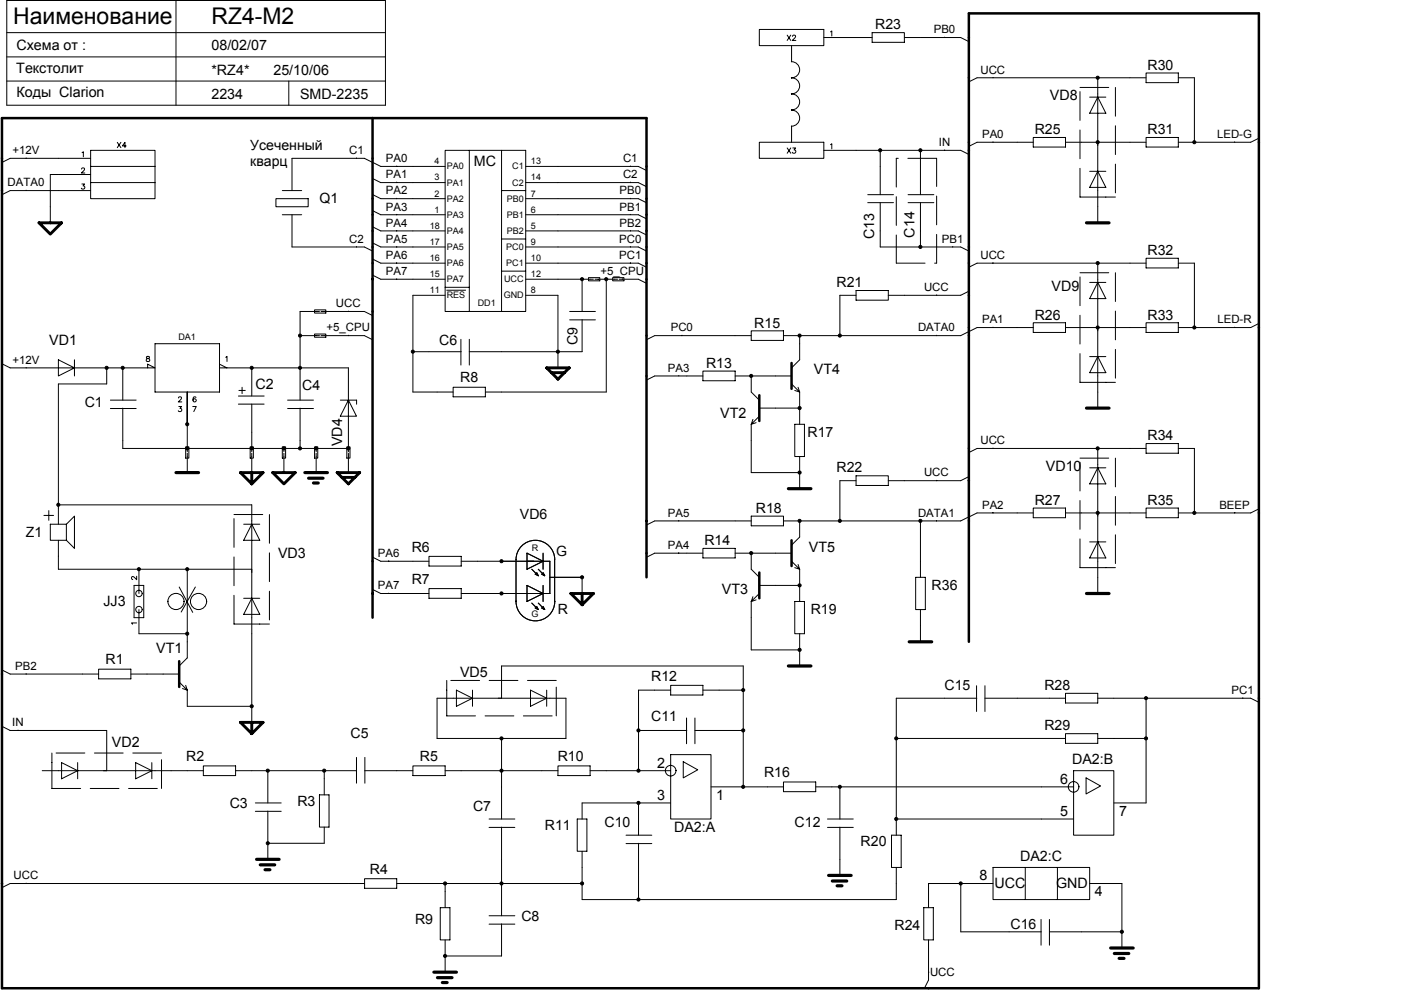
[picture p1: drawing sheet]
<svg xmlns="http://www.w3.org/2000/svg" width="297mm" height="210mm" viewBox="0 0 297 210" stroke-linecap="round" stroke-linejoin="round" font-family="sans-serif">
<g fill="none" stroke="#000" stroke-width=".21">
<path d="M1.4 .1h80.3v22.2h-80.3zM1.4 17.2h80.3M1.4 12.1h80.3M1.4 6.9h80.3M37.3 .1v22.2M61.2 17.2v5.1M161 6.2h13.7v3.5h-13.7zM166.9 7.5l.8 1.1M167.7 7.5l-.8 1.1M167.8 19.9a1.71 1.71 0 0 1 1.7 1.7 1.71 1.71 0 0 1-1.7 1.7 1.71 1.71 0 0 1 1.7 1.7 1.71 1.71 0 0 1-1.7 1.8v3.4M167.8 9.7v3.4a1.71 1.71 0 0 1 1.7 1.7 1.71 1.71 0 0 1-1.7 1.7 1.71 1.71 0 0 1 1.7 1.7 1.71 1.71 0 0 1-1.7 1.7M168 7.7l.3-.2 .4 .2-.2 .3-.5 .6h.7"/>
<path d="M174.7 8h10.2M176.1 6.8l.3-.2v1M184.9 6.9h6.8v2.1h-6.8zM200.3 7.9l-8.6 .1M200.3 8h3.4l1.7 .8M210.5 16.4v.1M232.7 16.5v30.7M243 15.5h6.8v2h-6.8zM243 16.5h-35.8l-1.8 .9M249.8 16.5h3.4v13.7M5.5 33.5v.1M17.3 35.9l.2-.3 .4 .2-.1 .4-.6 .5h.8"/>
<path d="M17.4 39h.5l-.3 .4a.37 .37 0 0 1 .3 .6 .37 .37 0 0 1-.7-.1M17.4 32.4l.3-.2v1.1M19.2 31.9h13.7v10.2h-13.7zM19.2 33.6h-17l-1.8 .8M19.2 37h-8.5v10.2M19.2 38.7h13.7M19.2 35.3h13.7M24.9 30.2l.7 1.1M25.6 30.2l-.7 1.1M26.8 30.9h-.9l.6-.7v1.1M75.6 33.5v.1M79 37.8l1.7 .9h13.7"/>
<path d="M84.1 35.2v.1M84.1 38.6v.1M94.4 31.9h17.1v34.1h-17.1zM94.4 35.3h-13.7l-3.4-1.7h-15.4v6.8M99.5 31.9v34.1M106.3 31.9v34.1M111.5 38.7h23.8l1.8 .9M133.7 35.2l-22.2 .1M133.7 35.3h1.6l1.8 .9M133.7 38.6v.1M161 30.2h13.7v3.4h-13.7zM166.9 31.4l.8 1.1"/>
<path d="M167.7 31.4l-.8 1.1M168.1 31.4h.6l-.3 .4a.38 .38 0 0 1 .2 .6 .38 .38 0 0 1-.6-.1M174.7 31.9h29l1.7 .8M176.1 30.7l.3-.2v1.1M186.6 31.9v9.4M195.2 31.9v9.4M200.3 31.8v.1M210.5 30.1v.1M219.1 29.1h6.8v2.1h-6.8zM219.1 30.2h-11.9l-1.8 .8M225.9 30.2h17.1M231 20.6h3.5"/>
<path d="M231 36.3h3.5M232.7 20.6l1.8 3.4h-3.5zM232.7 36.3l1.8 3.4h-3.5zM243 29.1h6.8v2.1h-6.8zM261.8 30.1v.1M266.9 29.3l-1.7 .9h-15.4M5.5 40.3v.1M19.2 40.4h-17l-1.8 .9M58.5 42.1h6.8v1.7h-6.8zM59.9 45.5h4.1M59.9 40.4h4.1M61.9 45.5v6.9h15.4l1.7 .8"/>
<path d="M75.6 52.3v.1M79 58.3l1.7 .9h13.7M79 54.9l1.7 .9h13.7M79 51.5l1.7 .9h13.7M79 48.1l1.7 .9h13.7M79 44.7l1.7 .8h13.7M79 41.3l1.7 .8h13.7M84.1 42v.1M84.1 45.4v.1M84.1 48.9v.1M84.1 52.3v.1M84.1 55.7v.1"/>
<path d="M84.1 59.1v.1M106.3 40.4h5.2M106.3 57.5h5.2M106.3 50.7h5.2M111.5 59.2h14.3M111.5 52.4h23.8l1.8 .8M111.5 49h23.8l1.8 .8M111.5 42.1h23.8l1.8 .9M111.5 55.8h23.8l1.8 .9M123.4 59.2v6.8M124.8 58.9h2.4v.6h-2.4zM126.2 59.2h4.7"/>
<path d="M128.5 59.2v23.9h-25.6M129.9 58.9h2.4v.6h-2.4zM131.3 59.2h4l1.8 .9M131.9 59.1v.1M133.7 45.4l-22.2 .1M133.7 45.5h1.6l1.8 .9M133.7 42v.1M133.7 48.9v.1M133.7 52.3v.1M133.7 55.7v.1M184 41.3h5.4M184 43h5.4"/>
<path d="M186.6 43v9.4h17.1l1.7 .8M192.5 41.3h5.5M192.5 43h5.5M195.2 43v9.4M202 52.3v.1M210.5 55.7v.1M231 59.9h3.5M232.7 55.8v30.7M232.7 59.9l1.8 3.4h-3.5zM243 54.8h6.8v2h-6.8zM243 55.8h-35.8l-1.8 .9M249.8 55.8h3.4v13.6"/>
<path d="M.4 77.1l1.8 .9h23.8M5.5 77.9v.1M12.4 76.3l3.4 1.7-3.4 1.7zM15.8 76.3v3.4M22.6 78v3.4h-10.2v29.7M26 78h6.9l-1.6-.8v.8M26 78v6.8M31.1 75.6v.3a.45 .45 0 0 1 .5 .2 .45 .45 0 0 1 0 .5h-.6v-.4l.7-.4-.1-.2zM32.9 72.9h13.6v10.2h-13.6zM47.9 75.8l.2-.2v1M48.1 78l-1.6-.8v.8h6.9M53.4 78v6"/>
<path d="M53.4 78h20.5v17.8M63.6 71.2h4.1M66.7 70.8h2.4v.7h-2.4zM66.7 65.7h2.4v.7h-2.4zM67.7 66h-4.1v18.8M68.1 71.2h9.2l1.7 .8M68.1 66h9.2l1.7 .9M73.9 66h.1M73.9 71.1v.1M87.5 74.6h10.3M94.4 62.6h-6.9v20.5h8.6M94.4 60.9h5.1"/>
<path d="M94.7 61.5h4M97.7 71.9v5.5M99.5 71.9v5.5M111.5 62.6h6.8v15.4M120.8 66h5.4M120.8 67.8h5.4M123.4 67.8v6.8h-23.9M143.9 79.6v.1M144.6 71.1v.1M149 78.7h6.9v2h-6.9zM149 79.7h-10.2l-1.7 .9M155.9 79.7h11.9"/>
<path d="M159.3 70.1h6.8v2.1h-6.8zM159.3 71.2h-20.5l-1.7 .8M159.3 79.7v3.4l1.7 1.7M169.5 71.2v5.1l-1.7 1.7M181.5 61.6h6.8v2h-6.8zM181.5 62.6h-3.4v8.6M198.6 62.5v.1M198.6 71.1v.1M205.4 70.3l-1.7 .9h-37.6M205.4 61.7l-1.7 .9h-15.4M210.5 69.4h.1M219.1 68.4h6.8v2.1h-6.8z"/>
<path d="M219.1 69.4h-11.9l-1.8 .9M225.9 69.4h17.1M231 75.6h3.5M232.7 75.6l1.8 3.4h-3.5zM243 68.4h6.8v2.1h-6.8zM261.8 69.4h.1M266.9 68.6l-1.7 .8h-15.4M23.4 86.6h5.5M23.4 84.8h5.5M26 86.5v8.6h47.9M37.8 84.4l.3-.3 .4 .2-.2 .4-.5 .5h.7M37.9 86.2h.6l-.3 .4a.37 .37 0 0 1 .2 .6 .37 .37 0 0 1-.6-.1"/>
<path d="M39.4 94.7h.6v2.4h-.6zM39.7 83.1v12.7M39.7 96.1v4.1M40.9 86.2h.7l-.5 1.1M41.5 84.3v-.1a.5 .5 0 0 0-.6 .4 .5 .5 0 0 0 .5 .6 .34 .34 0 0 0 0-.6 .34 .34 0 0 0-.5 .3M50.5 85.7h5.5M50.5 84h5.5M50.6 82.8h1.4M51.3 82.1v1.4M53 94.7h.7v2.4h-.7zM53.4 85.7v10.1M53.4 96.1v4.1"/>
<path d="M59.9 94.7h.7v2.4h-.7zM60.2 95.1v.7M60.2 96.1v4.1M61 86.6h5.5M61 84.8h5.5M63.6 86.5v8.6M66.7 94.7h.7v2.4h-.7zM67 95.1v.7M67 96.1v4.1M72.2 84.8h3.4v.9M73.5 94.7h.7v2.4h-.7zM73.9 84.8l1.7 3.4h-3.4z"/>
<path d="M73.9 96.1v4.1M96.1 82.1h6.8v2h-6.8zM159.3 90v10.2h10.2M159.6 88.9l-.3 1.1M160.3 89.6l-1 .4M161 86.5h8.5M161 88.2l-1.7 1.8M167.8 81.4l1.7 1.7M168.5 90h2.1v6.8h-2.1zM168.5 82.8l1 .3M169.2 82.1l.3 1M169.5 83.1v6.9"/>
<path d="M169.5 96.8v6.8M210.5 95v.1M231 99.2h3.5M232.7 95.1v30.7M232.7 99.2l1.8 3.4h-3.5zM243 94h6.8v2.1h-6.8zM243 95.1h-35.8l-1.8 .8M249.8 95.1h3.4v13.7M9.3 109.3h2.1M10.3 108.3v2M10.7 111.1h3.4v3.5h-3.4zM12.4 114.6v6.1h41"/>
<path d="M12.4 107h41v46.2M14.1 111.1l1.7-1.7v6.9l-1.7-1.7M51.7 111.1h3.4M53.4 111.1l1.7 3.5h-3.4zM79 118.1l1.7 .9h1.7M82.4 118.9l8.5 .1M90.9 118h6.9v2h-6.9zM97.8 119h18.8v6.8h-1.4M109.4 118.6a4.1 4.1 0 0 1 4.1-4 4.1 4.1 0 0 1 4.1 4M109.4 118.7v8.8a4.1 4.1 0 0 0 4.1 4.1 4.1 4.1 0 0 0 4.1-4.1v-8.8M111.7 117.3l3.4 1.7-3.4 1.7zM115.1 117.3v3.4"/>
<path d="M143.9 110.4h.1M143.9 117.2v.1M149 116.3h6.9v2h-6.9zM149 117.3h-10.2l-1.7 .9M155.9 117.3h11.9M159.3 109.4h6.8v2.1h-6.8zM159.3 110.4h-20.5l-1.7 .9M159.3 117.3v3.4l1.7 1.7M167.8 119l1.7 1.7M169.2 119.7l.3 1M169.5 110.4v3.5l-1.7 1.7M181.5 100.9h6.8v2h-6.8z"/>
<path d="M181.5 101.9h-3.4v8.5M195.2 110.4v12M198.6 101.8v.1M198.6 110.4h.1M205.4 109.6l-1.7 .8h-37.6M205.4 101l-1.7 .9h-15.4M210.5 108.6v.2M219.1 107.7h6.8v2.1h-6.8zM219.1 108.8h-11.9l-1.8 .8M225.9 108.8h17.1M231 114.9h3.5M232.7 114.9l1.8 3.4h-3.5z"/>
<path d="M243 107.7h6.8v2.1h-6.8zM261.8 108.6v.2M266.9 107.9l-1.7 .9h-15.4M28.4 124.1h2.1v6.9h-2.1zM29 132.1h-1.1l.2 .3M29 122.2v.7l-.5-.5-.4-.2-.2 .5 .2 .2M29.5 129.2v5.2h10.2M29.5 120.7v5.1M39.7 120.7v18.8l-1.7 1.7M51.7 126.9h3.4M53.4 126.9l1.7 3.4h-3.4zM79 125l1.7 .8h10.2"/>
<path d="M82.4 125.8h.1M90.9 124.8h6.9v2.1h-6.9zM97.8 125.8h17.3M111.7 124.1l3.4 1.7-3.4 1.7zM112.8 127.9l1.3 1.3M112.8 120.7l1.3 1.4M113.5 128.9l.6 .3M113.5 121.7l.6 .4M113.8 128.6l.3 .6M113.8 121.4l.3 .7M114.1 127.9l1.4 1.3M114.1 120.7l1.4 1.4"/>
<path d="M114.8 128.9l.7 .3M114.8 121.7l.7 .4M115.1 124.1v3.4M115.1 128.6l.4 .6M115.1 121.4l.4 .7M116.6 122.4h6.8v3.4M159.3 127.5v10.3h10.2M159.6 126.5l-.3 1M160.3 127.2l-1 .3M161 124.1h8.5M161 125.8l-1.7 1.7M168.5 127.5h2.1v6.9h-2.1z"/>
<path d="M168.5 120.4l1 .3M169.5 120.7v6.8M169.5 134.4v6.8M194.1 122.4h2.1v6.8h-2.1zM195.2 129.2v6.9M.4 154l1.8 .9h20.4v8.5M.4 142l1.8 .9h18.7M3.8 154.8v.1M5.5 142.8v.1M20.9 141.9h6.8v2h-6.8zM27.7 142.9h10.3M38 144.6l1.7 1.7"/>
<path d="M38.7 146l1 .3M39.4 145.3l.3 1M39.7 146.3v3.5h13.7M92.7 148h27.3v8.6h-27.3zM96.8 146.3l3.4 1.7-3.4 1.8zM100.2 146.3v3.5M106.3 148v-6.8h51.3v25.6M106.3 156.6v17.1M112.5 146.3l3.4 1.7-3.4 1.8zM115.9 146.3v3.5M135.4 154.9h10.2M142.2 145.3h6.8v2.1h-6.8z"/>
<path d="M142.2 160h8.5v13.7h-8.5zM142.2 146.3h-6.8v17.1M145.6 152.2v5.5M147.3 154.9h10.3M147.3 152.2v5.5M149 146.3h8.6M190 156.6h35.9M207 145.4v5.5M207.1 148h-17.1v29.1M208.8 148h17.1M208.8 145.4v5.5M225.9 147h6.8v2.1h-6.8z"/>
<path d="M225.9 155.6h6.8v2h-6.8zM232.7 148h32.5l1.7 .9M232.7 156.6h10.3M243 148v22.2h-6.8M263.5 148h.1M9 163.4h34.1M13.1 161.7l3.4 1.7-3.4 1.7zM16.5 161.7v3.4M28.8 161.7l3.4 1.7-3.4 1.7zM32.2 161.7v3.4M43.1 162.4h6.9v2h-6.9zM50 163.4h25.6"/>
<path d="M54.1 170.2h5.5M54.1 172h5.5M56.8 163.4v6.8M56.8 172v10.2M67.7 168.5h2.1v6.9h-2.1zM68.7 163.4v5.1M68.7 175.4v3.4h-11.9M75.6 160.6v5.5M77.3 163.4h10.2M77.4 160.6v5.5M87.5 162.4h6.9v2h-6.9zM94.4 163.4h23.9"/>
<path d="M103.7 175.4h5.5M103.7 173.7h5.5M106.3 175.4v18.8M118.3 162.4h6.8v2h-6.8zM122.4 173.7h2v6.8h-2zM125.1 163.4h17.1M132.7 177.1h5.5M132.7 178.9h5.5M135.4 170.2v6.9M135.4 178.8v11.9M142.2 170.2h-18.8v3.5M144.9 161.5l3 1.7-3 1.7z"/>
<path d="M150.7 166.8h15.4M166.1 165.8h6.8v2.1h-6.8zM172.9 166.8h54.7M175.4 175.4h5.5M175.4 173.7h5.5M178.1 166.8v6.9M178.1 175.4v10.2M189 177.1h2.1v6.8h-2.1zM190 173.7h37.6M227.6 163.4h8.6v13.7h-8.6zM230.3 164.9l3 1.7-3 1.7zM5.5 187.2v.1"/>
<path d="M77.3 186.3h6.8v2h-6.8zM77.3 187.3h-75.1l-1.8 .9M84.1 187.3h39.3M93.3 192.4h2.1v6.9h-2.1zM94.4 187.3v5.1M94.4 199.3v6.8M103.7 195.9h5.5M103.7 194.2h5.5M106.3 195.9v6.8h-11.9M123.4 180.5v10.2h66.6v-6.8M195.9 192.4h2v6.9h-2zM196.9 199.3v8.5l-.9 1.7"/>
<path d="M203.7 187.3v10.3h17.1M210.5 183.9h20.5v6.8h-20.5zM210.5 187.3h-13.6v5.1M217.4 183.9v6.8M220.7 194.9v5.5M222.5 197.6h15.4M222.5 194.9v5.5M224.2 183.9v6.8M231 187.3h6.9v13.7M196.9 206.1h.1"/>
<circle cx="29.5" cy="129.2" r=".68"/>
<circle cx="29.5" cy="125.8" r=".68"/>
<circle cx="37.3" cy="127.5" r="1.72"/>
<circle cx="42.1" cy="127.5" r="1.72"/>
<circle cx="142.2" cy="163.4" r="1.13"/>
<circle cx="227.6" cy="166.8" r="1.13"/>
</g>
<g fill="#000" stroke="#000" stroke-width=".21">
<circle cx="232.7" cy="16.5" r=".33"/>
<circle cx="186.6" cy="31.9" r=".33"/>
<circle cx="195.1" cy="31.9" r=".33"/>
<circle cx="232.7" cy="30.2" r=".33"/>
<circle cx="253.2" cy="30.2" r=".33"/>
<circle cx="123.4" cy="59.2" r=".33"/>
<circle cx="128.5" cy="59.2" r=".33"/>
<circle cx="195.1" cy="52.4" r=".33"/>
<circle cx="232.7" cy="55.8" r=".33"/>
<circle cx="22.6" cy="78" r=".33"/>
<circle cx="26" cy="78" r=".33"/>
<circle cx="53.4" cy="78" r=".33"/>
<circle cx="63.6" cy="71.2" r=".33"/>
<circle cx="63.6" cy="78" r=".33"/>
<circle cx="87.5" cy="74.6" r=".33"/>
<circle cx="118.3" cy="74.6" r=".33"/>
<circle cx="159.3" cy="79.7" r=".33"/>
<circle cx="169.5" cy="71.2" r=".33"/>
<circle cx="178.1" cy="71.2" r=".33"/>
<circle cx="232.7" cy="69.4" r=".33"/>
<circle cx="253.2" cy="69.4" r=".33"/>
<circle cx="39.7" cy="95.1" r=".33"/>
<circle cx="39.7" cy="89.9" r=".33"/>
<circle cx="53.4" cy="95.1" r=".33"/>
<circle cx="60.2" cy="95.1" r=".33"/>
<circle cx="63.6" cy="95.1" r=".33"/>
<circle cx="67" cy="95.1" r=".33"/>
<circle cx="73.9" cy="95.1" r=".33"/>
<circle cx="169.5" cy="86.5" r=".33"/>
<circle cx="232.7" cy="95.1" r=".33"/>
<circle cx="12.4" cy="107" r=".33"/>
<circle cx="106.3" cy="119" r=".33"/>
<circle cx="159.3" cy="117.3" r=".33"/>
<circle cx="169.5" cy="100.2" r=".33"/>
<circle cx="169.5" cy="110.4" r=".33"/>
<circle cx="178.1" cy="110.4" r=".33"/>
<circle cx="195.1" cy="110.4" r=".33"/>
<circle cx="232.7" cy="108.7" r=".33"/>
<circle cx="253.2" cy="108.7" r=".33"/>
<circle cx="29.4" cy="120.7" r=".33"/>
<circle cx="39.7" cy="120.7" r=".33"/>
<circle cx="39.7" cy="134.4" r=".33"/>
<circle cx="106.3" cy="125.8" r=".33"/>
<circle cx="123.4" cy="122.4" r=".33"/>
<circle cx="169.5" cy="124.1" r=".33"/>
<circle cx="169.5" cy="137.8" r=".33"/>
<circle cx="53.4" cy="149.7" r=".33"/>
<circle cx="106.3" cy="156.6" r=".33"/>
<circle cx="135.4" cy="154.9" r=".33"/>
<circle cx="157.6" cy="154.9" r=".33"/>
<circle cx="157.6" cy="146.3" r=".33"/>
<circle cx="190" cy="156.6" r=".33"/>
<circle cx="243" cy="156.6" r=".33"/>
<circle cx="243" cy="148" r=".33"/>
<circle cx="56.8" cy="163.4" r=".33"/>
<circle cx="56.8" cy="178.8" r=".33"/>
<circle cx="68.7" cy="163.4" r=".33"/>
<circle cx="106.3" cy="163.4" r=".33"/>
<circle cx="135.4" cy="163.4" r=".33"/>
<circle cx="135.4" cy="170.2" r=".33"/>
<circle cx="157.6" cy="166.8" r=".33"/>
<circle cx="178.1" cy="166.8" r=".33"/>
<circle cx="190" cy="173.6" r=".33"/>
<circle cx="94.4" cy="187.3" r=".33"/>
<circle cx="106.3" cy="187.3" r=".33"/>
<circle cx="123.4" cy="187.3" r=".33"/>
<circle cx="135.4" cy="190.7" r=".33"/>
<circle cx="203.7" cy="187.3" r=".33"/>
<circle cx="237.9" cy="197.6" r=".33"/>
<circle cx="94.4" cy="202.7" r=".33"/>
</g>
<path d="M79 25v106M167.8 77v5.4M161 83.8v5.5M167.8 114.6v5.4M137.1 122.4v-97.4h-136.7v184.5h266.5v-206.7h-61.5v133.3M161 121.4v5.5M38 140.2v5.4" fill="none" stroke="#000" stroke-width=".53"/>
<g fill="none" stroke="#000" stroke-width=".21" stroke-dasharray="6.1 2">
<path d="M229 18.5h7.5M236.5 18.5v23.3M190 33.6v22.2M198.6 33.6h-8.6M190 55.8h8.6M198.6 55.8v-22.2M229 41.8v-23.3M229 57.8h7.5M234.5 41.8h-5.5M236.5 41.8h-2M236.5 57.8v23.3M229 97.1h7.5"/>
<path d="M229 81.1v-23.3M234.5 81.1h-5.5M236.5 97.1v23.3M236.5 81.1h-2M49.6 109.1h7.5M57.1 109.1v23.2M38 124.5l3.1 5.8M41.4 124.5l-3.1 5.4M49.6 132.3v-23.2M55.1 132.3h-5.5M57.1 132.3h-2M229 120.4v-23.3"/>
<path d="M234.5 120.4h-5.5M236.5 120.4h-2M11 159.7v2M34.2 159.7h-23.2M94.7 144.3v2M94.7 146.3v5.5M94.7 151.8h23.2M117.9 144.3h-23.2M117.9 151.8v-7.5M11 161.7v5.5M11 167.2h23.2M34.2 167.2v-7.5"/>
</g>
<g fill="none" stroke="#000" stroke-width=".68">
<path d="M230.4 47.2h4.7M230.4 86.5h4.7M37.3 100.2h4.8M64.6 100.2h4.8M65.4 101.4h3.1M66.5 102.4h1M167.1 103.6h4.8M192.8 136.1h4.7M230.4 125.8h4.7M167.1 141.2h4.8M54.4 182.2h4.8M55.2 183.4h3"/>
<path d="M56.2 184.4h1M175.7 185.6h4.8M176.5 186.8h3M177.5 187.8h1M92 206.1h4.8M92.7 207.3h3.1M93.8 208.3h1M235.5 201h4.8M236.3 202.2h3M237.3 203.2h1"/>
</g>
<path d="M8.3 47.2h4.8l-2.4 2.4zM115.9 78h4.8l-2.4 2.4zM116.9 79h2.8M51 100.2h4.8l-2.4 2.4zM53.4 100.2v2.4M57.8 100.2h4.8l-2.4 2.4zM71.5 100.2h4.8l-2.4 2.4zM72.5 101.2h2.7M121 125.8h4.8l-2.4 2.4zM123.4 125.8v2.4M51 153.2h4.8l-2.4 2.4zM53.4 153.2v2.4" fill="none" stroke="#000" stroke-width=".61"/>
<g font-size="4.9">
<text x="2.8" y="5.1">Наименование</text>
<text x="44.8" y="5.1">RZ4-M2</text>
</g>
<g font-size="3">
<text x="3.5" y="10.7">Схема от :</text>
<text x="44.8" y="10.7">08/02/07</text>
<text x="185.6" y="6.2">R23</text>
<text x="3.5" y="15.5">Текстолит</text>
<text x="44.8" y="15.8">*RZ4*</text>
<text x="58" y="15.8">25/10/06</text>
<text x="243.3" y="14.8">R30</text>
<text x="3.5" y="20.6">Коды Clarion</text>
<text x="44.8" y="20.9">2234</text>
<text x="63.6" y="20.9">SMD-2235</text>
<text x="222.6" y="21.3">VD8</text>
<text x="219.4" y="28.5">R25</text>
<text x="243.3" y="28.5">R31</text>
<text x="53" y="31.9">Усеченный</text>
<text x="53" y="35.2">кварц</text>
<text x="100.5" y="35.3">MC</text>
<text x="67.8" y="43.1">Q1</text>
<text x="185.3" y="50.7" transform="rotate(-90 185.3 50.7)">C13</text>
<text x="193.9" y="50.4" transform="rotate(-90 193.9 50.4)">C14</text>
<text x="243.3" y="54.1">R32</text>
<text x="177.4" y="60.9">R21</text>
<text x="222.9" y="61.6">VD9</text>
<text x="159.9" y="69.5">R15</text>
<text x="219.4" y="67.8">R26</text>
<text x="243.3" y="67.8">R33</text>
<text x="10.4" y="73.2">VD1</text>
<text x="93.1" y="73.2">C6</text>
<text x="122.5" y="73.1" transform="rotate(-90 122.5 73.1)">C9</text>
<text x="149.7" y="78">R13</text>
<text x="54.2" y="82.4">C2</text>
<text x="64.1" y="82.8">C4</text>
<text x="97.6" y="81.1">R8</text>
<text x="172.5" y="79.4">VT4</text>
<text x="18" y="86.2">C1</text>
<text x="152.7" y="88.6">VT2</text>
<text x="72.6" y="94.6" transform="rotate(-90 72.6 94.6)">VD4</text>
<text x="171.2" y="92.6">R17</text>
<text x="243.3" y="93.4">R34</text>
<text x="177.4" y="100.2">R22</text>
<text x="221.7" y="99.9">VD10</text>
<text x="219.4" y="107">R27</text>
<text x="243.3" y="107">R35</text>
<text x="5.5" y="113.9">Z1</text>
<text x="110.2" y="110.1">VD6</text>
<text x="160.3" y="108.8">R18</text>
<text x="58.9" y="118.3">VD3</text>
<text x="87.3" y="116.9">R6</text>
<text x="117.9" y="118">G</text>
<text x="149.3" y="115.6">R14</text>
<text x="171.5" y="116.9">VT5</text>
<text x="87.3" y="123.8">R7</text>
<text x="153.1" y="125.8">VT3</text>
<text x="197.5" y="125.1">R36</text>
<text x="21.9" y="128.6">JJ3</text>
<text x="118.3" y="130.3">R</text>
<text x="171.9" y="130.2">R19</text>
<text x="22.4" y="140.9">R1</text>
<text x="33.1" y="138.5">VT1</text>
<text x="97.6" y="143.6">VD5</text>
<text x="138.1" y="144.3">R12</text>
<text x="200.3" y="146.3">C15</text>
<text x="221.4" y="146.3">R28</text>
<text x="138.1" y="152.8">C11</text>
<text x="221.4" y="154.9">R29</text>
<text x="23.7" y="158.3">VD2</text>
<text x="39.5" y="161.4">R2</text>
<text x="74.3" y="156.6">C5</text>
<text x="89" y="161.4">R5</text>
<text x="118.3" y="161.4">R10</text>
<text x="139.4" y="162.7">2</text>
<text x="162" y="164.8">R16</text>
<text x="224.8" y="166.2">6</text>
<text x="227.3" y="162.1">DA2:B</text>
<text x="48.7" y="171.3">C3</text>
<text x="63.1" y="170.9">R3</text>
<text x="100.3" y="171.9">C7</text>
<text x="139.4" y="169.6">3</text>
<text x="151.9" y="169.6">1</text>
<text x="224.8" y="173">5</text>
<text x="237.3" y="173">7</text>
<text x="115.5" y="176">R11</text>
<text x="128.2" y="175.3">C10</text>
<text x="142.9" y="176.4">DA2:A</text>
<text x="168.5" y="175.3">C12</text>
<text x="182.5" y="179.4">R20</text>
<text x="78.4" y="185.3">R4</text>
<text x="216.3" y="182.5">DA2:C</text>
<text x="207.7" y="186.6">8</text>
<text x="210.9" y="188.4">UCC</text>
<text x="223.9" y="188.4">GND</text>
<text x="232.2" y="190.1">4</text>
<text x="88" y="195.8">R9</text>
<text x="110.6" y="195.2">C8</text>
<text x="189.6" y="197.2">R24</text>
<text x="214.3" y="196.9">C16</text>
</g>
<g font-size="2.4">
<text x="198" y="7.1">PB0</text>
<text x="207.9" y="15.6">UCC</text>
<text x="208.2" y="29.3">PA0</text>
<text x="258" y="29.3">LED-G</text>
<text x="2.6" y="32.7">+12V</text>
<text x="74" y="32.7">C1</text>
<text x="81.8" y="34.4">PA0</text>
<text x="132.1" y="34.4">C1</text>
<text x="199.1" y="31">IN</text>
<text x="1.6" y="39.5">DATA0</text>
<text x="81.8" y="41.2">PA2</text>
<text x="81.8" y="37.8">PA1</text>
<text x="131.4" y="41.2">PB0</text>
<text x="132.1" y="37.8">C2</text>
<text x="81.8" y="44.6">PA3</text>
<text x="131.4" y="44.6">PB1</text>
<text x="74" y="51.5">C2</text>
<text x="81.8" y="51.5">PA5</text>
<text x="81.8" y="48.1">PA4</text>
<text x="131.3" y="51.5">PC0</text>
<text x="131.4" y="48.1">PB2</text>
<text x="199.7" y="51.5">PB1</text>
<text x="81.8" y="54.9">PA6</text>
<text x="81.8" y="58.3">PA7</text>
<text x="127.3" y="58.3">+5_CPU</text>
<text x="131.3" y="54.9">PC1</text>
<text x="207.9" y="54.9">UCC</text>
<text x="71.2" y="65.2">UCC</text>
<text x="195.9" y="61.7">UCC</text>
<text x="69.2" y="70.3">+5_CPU</text>
<text x="142.2" y="70.3">PC0</text>
<text x="194.6" y="70.3">DATA0</text>
<text x="208.2" y="68.6">PA1</text>
<text x="258.1" y="68.6">LED-R</text>
<text x="2.6" y="77.1">+12V</text>
<text x="141.6" y="78.8">PA3</text>
<text x="207.9" y="94.2">UCC</text>
<text x="195.9" y="101">UCC</text>
<text x="208.2" y="107.8">PA2</text>
<text x="258.5" y="107.8">BEEP</text>
<text x="141.6" y="109.6">PA5</text>
<text x="194.6" y="109.6">DATA1</text>
<text x="80.1" y="118.1">PA6</text>
<text x="141.6" y="116.4">PA4</text>
<text x="80.1" y="124.9">PA7</text>
<text x="3.2" y="142">PB2</text>
<text x="261.1" y="147.2">PC1</text>
<text x="2.6" y="154">IN</text>
<text x="2.9" y="186.4">UCC</text>
<text x="197.2" y="206.9">UCC</text>
</g>
<g font-size="1.9">
<text x="92.2" y="34.8">4</text>
<text x="94.7" y="35.9">PA0</text>
<text x="108.6" y="35.9">C1</text>
<text x="112.6" y="34.8">13</text>
<text x="92.2" y="38.3">3</text>
<text x="92.2" y="41.7">2</text>
<text x="94.7" y="39.3">PA1</text>
<text x="108.6" y="39.3">C2</text>
<text x="112.6" y="38.3">14</text>
<text x="112.6" y="41.7">7</text>
<text x="92.2" y="45.1">1</text>
<text x="94.7" y="42.8">PA2</text>
<text x="94.7" y="46.2">PA3</text>
<text x="107.4" y="42.8">PB0</text>
<text x="107.4" y="46.2">PB1</text>
<text x="112.6" y="45.1">6</text>
<text x="91.1" y="48.5">18</text>
<text x="91.1" y="51.9">17</text>
<text x="94.7" y="49.6">PA4</text>
<text x="94.7" y="53">PA5</text>
<text x="107.3" y="53">PC0</text>
<text x="107.4" y="49.6">PB2</text>
<text x="112.6" y="48.5">5</text>
<text x="112.6" y="51.9">9</text>
<text x="91.1" y="55.4">16</text>
<text x="91.1" y="58.8">15</text>
<text x="94.7" y="56.4">PA6</text>
<text x="94.7" y="59.8">PA7</text>
<text x="106.9" y="59.8">UCC</text>
<text x="107.3" y="56.4">PC1</text>
<text x="112.6" y="55.4">10</text>
<text x="112.6" y="58.8">12</text>
<text x="91.1" y="62.2">11</text>
<text x="94.7" y="63.3">RES</text>
<text x="101.3" y="64.9">DD1</text>
<text x="106.8" y="63.3">GND</text>
<text x="112.6" y="62.2">8</text>
<text x="37.8" y="72.1">DA1</text>
<text x="112.8" y="116.8">R</text>
<text x="112.7" y="130.9">G</text>
</g>
</svg>
